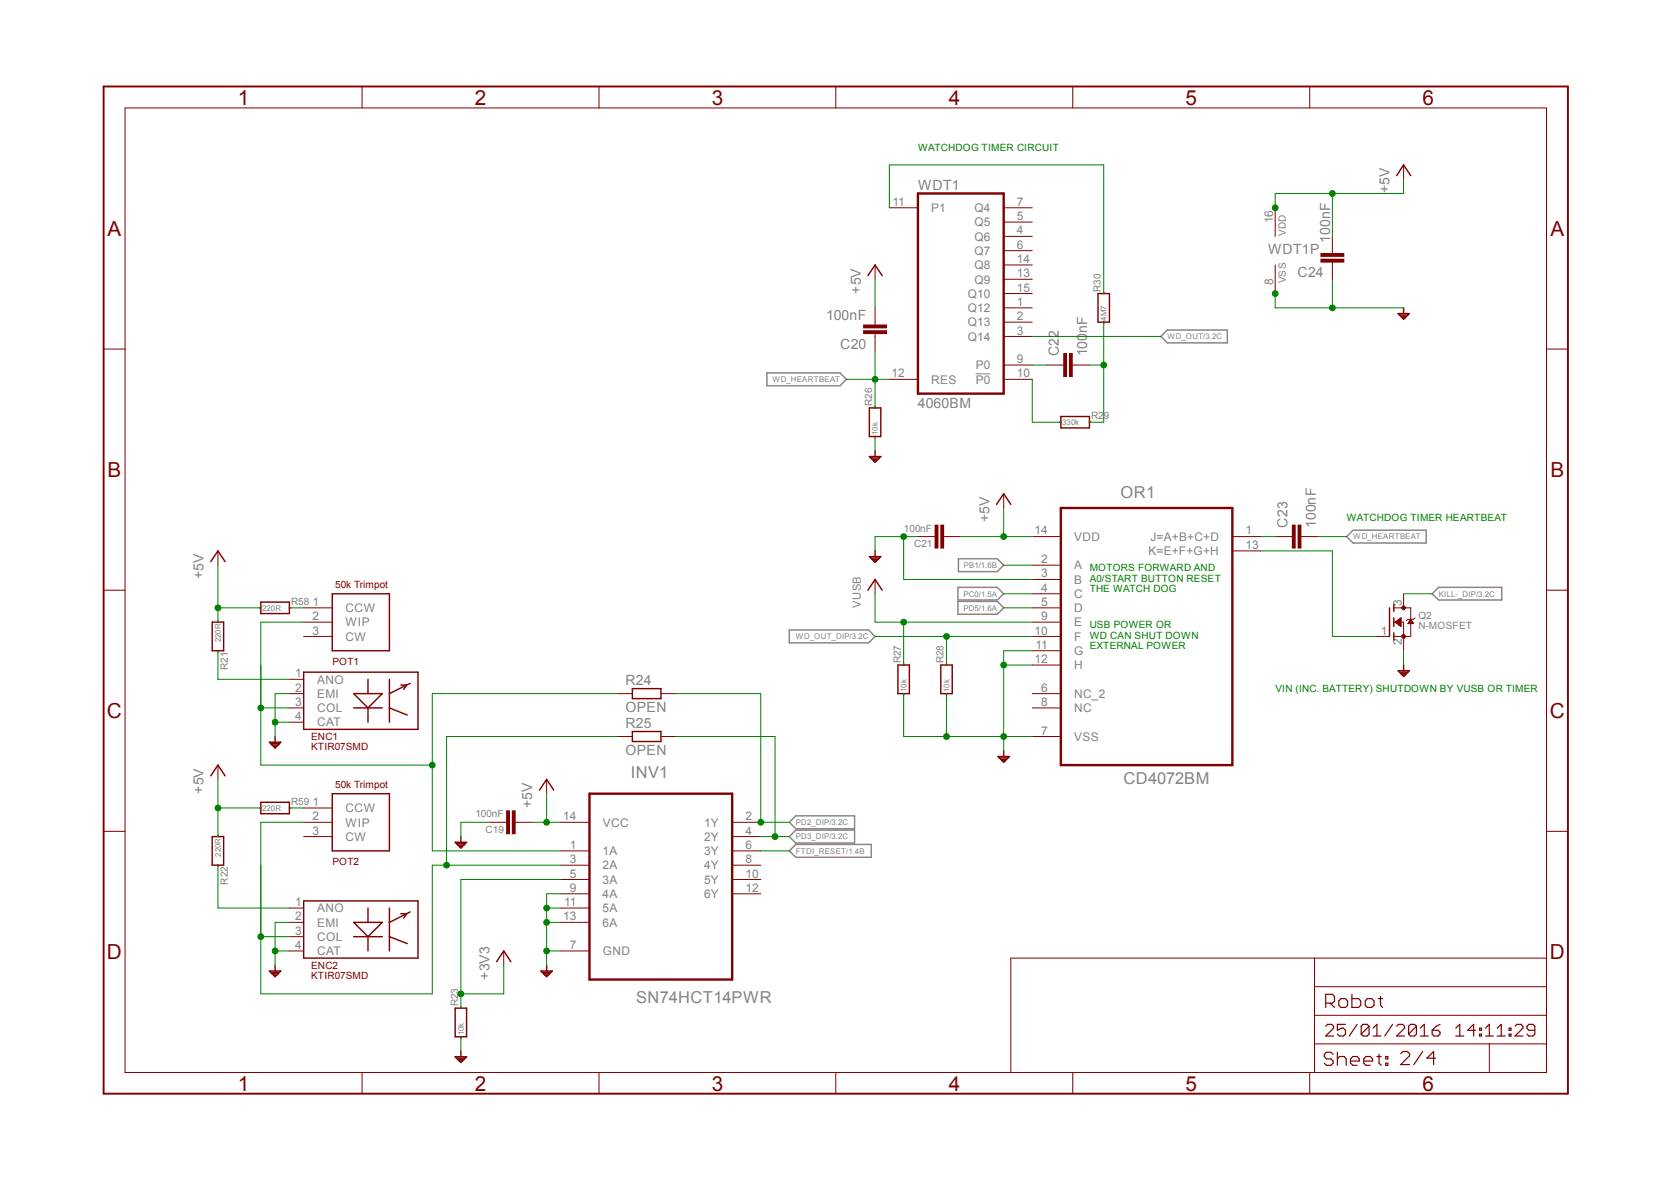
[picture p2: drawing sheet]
<svg xmlns="http://www.w3.org/2000/svg" width="297mm" height="210mm" viewBox="0 0 297 210" stroke-linecap="round" stroke-linejoin="round" font-family="sans-serif">
<path d="M173.4 66.4h2.7" fill="none" stroke="#808080" stroke-width=".18"/>
<path d="M207.5 58.6h10.6v2.3h-10.6l-1.2-1.1zM136.3 66.3h13l1.2 1.1-1.2 1.1h-13zM170.3 99.3h6.9l1.2 1.1-1.2 1.2h-6.9zM239.4 95.3l1.1-1.1h13v2.3h-13zM140.3 111.9h14.1l1.1 1.2-1.1 1.1h-14.1zM170.3 104.4h6.9l1.2 1.1-1.2 1.1h-6.9zM170.3 106.8h6.9l1.2 1.2-1.2 1.1h-6.9zM255.7 104.4h11.2v2.2h-11.2l-1.1-1.1zM140.3 146.1l1.1-1.2h10.5v2.3h-10.5zM140.3 148.6l1.1-1.1h10.5v2.3h-10.5zM140.3 151.2l1.1-1.2h13.5v2.3h-13.5z" fill="none" stroke="#808080" stroke-width=".25"/>
<path d="M195.2 52.2h2v5h-2zM196.2 51.9v.3M196.2 57.2v.3M248.5 55.7h2l-1 1zM248.8 56h1.4M249 56.2h1M249.3 56.5h.4M249.5 54.7v1M188.3 75h.3M188.6 74h5v2h-5zM193.6 75h.3" fill="none" stroke="#800000" stroke-width=".25"/>
<path d="M163.2 34.4h15.2v35.5h-15.2z" fill="none" stroke="#800000" stroke-width=".42"/>
<g fill="none" stroke="#800000" stroke-width=".18">
<path d="M158.1 36.9h5.1M178.4 39.5h5.1M178.4 36.9h5.1M226.7 36.9v5.1M178.4 54.7h5.1M178.4 57.2h5.1M178.4 59.8h5.1M178.4 42h5.1M178.4 44.5h5.1M178.4 49.6h5.1M178.4 47.1h5.1M178.4 52.2h5.1"/>
<path d="M226.7 47.1v5.1M158.1 67.4h5.1M178.4 64.9h5.1M178.4 67.4h5.1M188.6 64.9h.5M190.6 64.9h.5"/>
</g>
<path d="M190.1 62.8h.5v4.1h-.5z" fill-rule="evenodd" fill="#800000"/>
<path d="M190.1 62.8h.5v4.1h-.5z" fill="none" stroke="#800000" stroke-width=".18"/>
<path d="M189.1 62.8h.5v4.1h-.5z" fill-rule="evenodd" fill="#800000"/>
<path d="M236.8 44.5v.5M236.8 46.6v.5M186 64.9h2.6M189.1 62.8h.5v4.1h-.5zM191.1 64.9h2.5" fill="none" stroke="#800000" stroke-width=".18"/>
<path d="M234.8 45h4v.6h-4z" fill-rule="evenodd" fill="#800000"/>
<path d="M234.8 45h4v.6h-4z" fill="none" stroke="#800000" stroke-width=".18"/>
<path d="M234.8 46.1h4v.5h-4z" fill-rule="evenodd" fill="#800000"/>
<g fill="none" stroke="#800000" stroke-width=".18">
<path d="M22.2 19.2h252.7v171.3h-252.7zM64.3 15.4v3.8M106.5 15.4v3.8M148.5 15.4v3.8M190.7 15.4v3.8M232.8 15.4v3.8M249.5 29.3v2.5M155.5 57.2v.5M155.5 59.3v.5M234.8 46.1h4v.5h-4zM236.8 42v2.5M236.8 47.1v2.5"/>
<path d="M18.4 62h3.8M274.9 62h3.8M38.7 97.9v2.5M18.4 104.9h3.8M274.9 104.9h3.8M51.4 120.7h2.6M51.4 123.2h2.6M51.4 128.3h2.6M51.4 125.8h2.6M18.4 147.7h3.8M274.9 147.7h3.8M51.4 161.3h2.6"/>
<path d="M51.4 163.9h2.6M51.4 169h2.6M51.4 166.4h2.6M233.6 170.2v20.3M233.6 175.3h41.3M274.9 170.2h-95.2v20.3M64.3 190.5v3.8M106.5 190.5v3.8M148.5 190.5v3.8M190.7 190.5v3.8M232.8 190.5v3.8M233.6 185.5h41.3"/>
<path d="M233.6 180.4h41.3M264.7 185.5v5"/>
</g>
<g fill="none" stroke="#800000" stroke-width=".25">
<path d="M248.2 31.2l1.3-1.9 1.2 1.9M154.5 72.5h2v5.1h-2zM155.5 72.2v.3M155.5 77.6v.2M37.5 99.8l1.2-1.9 1.3 1.9M154.5 81.1h2l-1 1zM154.8 81.4h1.5M155 81.6h1M155.3 81.9h.5M155.5 80.1v1M54 119.4h20.3v10.2h-20.3zM47.9 131.9h2l-1 1z"/>
<path d="M48.1 132.1h1.6M48.4 132.4h1M48.6 132.6h.5M48.9 130.9v1M62.9 123.2h5l-2.5 2.6zM62.9 125.8h5M65.4 120.7v2.5M65.4 125.8v2.5M69.2 120.7v7.6M69.2 125.8l3.2 1.2M71.2 121.7h1.1M72.3 121.7l-3.1 1.5"/>
<path d="M72.3 121.7l-.5 .8M72.9 121.4l-.6 .3M47.9 172.5h2l-1 1zM48.1 172.8h1.6M48.4 173h1M48.6 173.3h.5M48.9 171.5v1M54 160.1h20.3v10.1h-20.3zM62.9 163.9h5l-2.5 2.5zM62.9 166.4h5M65.4 161.3v2.6M65.4 166.4v2.6"/>
<path d="M69.2 161.3v7.7M69.2 166.4l3.2 1.2M71.2 162.3h1.1M72.3 162.3l-3.1 1.6M72.3 162.3l-.5 .8M72.9 162l-.6 .3"/>
</g>
<g fill="none" stroke="#800000" stroke-width=".21">
<path d="M235.6 178.2h1.2l.4-.4v-.8l-.4-.3h-1.2v2.3M236.4 178.2l.8 .8M238.3 177.4h.8l.4 .4v.8l-.4 .4h-.8l-.3-.4v-.8zM240.3 176.7v2.3h1.2l.4-.4v-.8l-.4-.4h-1.2M243 177.4h.8l.4 .4v.8l-.4 .4h-.8l-.3-.4v-.8zM245 177.4h.7M245.4 177v1.6l.3 .4M235.6 182.3l.4-.3h.7l.3 .3v.4l-1.4 1.4h1.4M236.9 187.3l-.3-.4h-.8l-.4 .4v.4l.4 .4h.8l.3 .4v.4l-.3 .4h-.8l-.4-.4M237.7 186.9v2.4M237.7 188.1l.4-.4h.8l.4 .4v1.2M239.1 182h-1.4v1l.7-.3h.4l.3 .3v.7l-.3 .4h-.7l-.4-.4"/>
<path d="M240 188.5h1.6v-.4l-.4-.4h-.7l-.5 .4v.8l.5 .4h.7M241.2 182l-1.4 2.1M242.4 188.5h1.6v-.4l-.5-.4h-.7l-.4 .4v.8l.4 .4h.7M243.3 182.3v1.4l-.3 .4h-.7l-.4-.4M243.3 182.3l-.3-.3h-.7l-.4 .3v1.4M243.3 182.3l-1.4 1.4M244.1 184.1h1.3M244.1 182.7l.6-.7v2.1M244.7 187.7h.8M245.1 187.3v1.6l.4 .4M246.3 187.7h.4v.4h-.4zM246.3 188.9h.4v.4h-.4z"/>
<path d="M247.5 182l-1.4 2.1M248.2 182.3l.4-.3h.7l.3 .3v.4l-1.4 1.4h1.4M249 187.2l.3-.4h.8l.4 .4v.4l-1.5 1.5h1.5M251.8 182.3v1.4l-.4 .4h-.7l-.3-.4M251.8 182.3l-.4-.3h-.7l-.3 .3v1.4M251.8 182.3l-1.4 1.4M252.4 184.1h1.5M252.4 182.7l.8-.7v2.1M252.9 186.8l-1.6 2.3M254.6 183h1l.3 .4v.3l-.3 .4h-.7l-.3-.4zM255.2 188h-1.6l1.2-1.2v2.3M255.9 182l-.6 .3-.7 .7"/>
<path d="M258.7 184.1h1.5M258.7 182.7l.8-.7v2.1M262.3 183h-1.4l1-1v2.1M263 183.7h.3v.4h-.3zM263 182.7h.3v.3h-.3zM264 184.1h1.4M264 182.7l.7-.7v2.1M266.1 184.1h1.4M266.1 182.7l.7-.7v2.1M268.2 183.7h.4v.4h-.4zM268.2 182.7h.4v.3h-.4zM269.3 182.3l.3-.3h.7l.4 .3v.4l-1.4 1.4h1.4"/>
<path d="M272.8 183h-1.1l-.3-.3v-.4l.3-.3h.8l.3 .3v1.4l-.3 .4h-.8l-.3-.4"/>
</g>
<path d="M18.4 15.4h260.3v178.9h-260.3z" fill="none" stroke="#800000" stroke-width=".34"/>
<path d="M153.5 57.7h4.1v.6h-4.1z" fill-rule="evenodd" fill="#800000"/>
<path d="M153.5 57.7h4.1v.6h-4.1z" fill="none" stroke="#800000" stroke-width=".18"/>
<path d="M153.5 58.8h4.1v.5h-4.1z" fill-rule="evenodd" fill="#800000"/>
<path d="M153.5 58.8h4.1v.5h-4.1zM155.5 47.1v2.5M155.5 54.7v2.5M155.5 59.8v2.5M229.2 95.3h.5M231.2 95.3h.5" fill="none" stroke="#800000" stroke-width=".18"/>
<path d="M154.3 49l1.2-1.9 1.3 1.9" fill="none" stroke="#800000" stroke-width=".25"/>
<path d="M230.7 93.3h.5v4.1h-.5z" fill-rule="evenodd" fill="#800000"/>
<path d="M230.7 93.3h.5v4.1h-.5z" fill="none" stroke="#800000" stroke-width=".18"/>
<path d="M229.7 93.3h.5v4.1h-.5z" fill-rule="evenodd" fill="#800000"/>
<g fill="none" stroke="#800000" stroke-width=".18">
<path d="M178.4 87.7v2.6M183.5 95.3h5.1M219 95.3h5.1M219 97.9h5.1M226.7 95.3h2.5M229.7 93.3h.5v4.1h-.5zM231.7 95.3h2.6M183.5 100.4h5.1M183.5 103h5.1M183.5 105.5h5.1M183.5 108h5.1M183.5 110.5h5.1"/>
<path d="M183.5 113.1h5.1M183.5 115.6h5.1M183.5 118.2h5.1M97.2 138.5v2.5M183.5 123.2h5.1M183.5 125.8h5.1M183.5 130.9h5.1M89.5 146.1h.5M91.6 146.1h.5M99.7 146.1h5.1M99.7 151.2h5.1M99.7 153.7h5.1"/>
<path d="M99.7 156.3h5.1M99.7 158.8h5.1M130.1 146.1h5.1M130.1 151.2h5.1M130.1 153.7h5.1M130.1 156.3h5.1M130.1 158.8h5.1M130.1 148.6h5.1M99.7 161.3h5.1M99.7 163.9h5.1M99.7 169h5.1"/>
</g>
<path d="M188.6 90.3h30.4v45.6h-30.4zM104.8 141h25.3v33h-25.3z" fill="none" stroke="#800000" stroke-width=".42"/>
<path d="M177.1 89.6l1.3-1.9 1.3 1.9M177.4 134.4h2l-1 1zM177.6 134.7h1.6M177.9 134.9h1M178.1 135.2h.5M178.4 133.4v1M95.9 140.4l1.3-1.9 1.2 1.9M96.1 172.5h2.1l-1 1zM96.4 172.8h1.5M96.6 173h1.1M96.9 173.3h.5M97.2 171.5v1" fill="none" stroke="#800000" stroke-width=".25"/>
<path d="M91.1 144.1h.5v4h-.5z" fill-rule="evenodd" fill="#800000"/>
<path d="M91.1 144.1h.5v4h-.5z" fill="none" stroke="#800000" stroke-width=".18"/>
<path d="M90 144.1h.6v4h-.6z" fill-rule="evenodd" fill="#800000"/>
<path d="M165.7 95.3h.5M167.7 95.3h.5M87 146.1h2.5M90 144.1h.6v4h-.6zM92.1 146.1h2.5" fill="none" stroke="#800000" stroke-width=".18"/>
<path d="M167.2 93.3h.5v4.1h-.5z" fill-rule="evenodd" fill="#800000"/>
<path d="M167.2 93.3h.5v4.1h-.5z" fill="none" stroke="#800000" stroke-width=".18"/>
<path d="M166.2 93.3h.5v4.1h-.5z" fill-rule="evenodd" fill="#800000"/>
<path d="M163.2 95.3h2.5M166.2 93.3h.5v4.1h-.5zM168.2 95.3h2.6M155.5 103v2.5M247.7 110.5h1.8v2.6M247.7 108h3v5.1h-3M251.5 109.8l-.3 .2h-1l-.2 .3M38.7 135.9v2.6M89.5 169v2.5" fill="none" stroke="#800000" stroke-width=".18"/>
<g fill="none" stroke="#800000" stroke-width=".25">
<path d="M154.5 98.9h2l-1 1zM154.8 99.1h1.5M155 99.4h1M155.3 99.7h.5M155.5 97.9v1M154.3 104.9l1.2-1.9 1.3 1.9M159.6 118.2h2v5h-2zM160.6 117.9v.3M167.2 118.2h2v5h-2zM168.2 117.9v.3M247 108v5.1M247.7 107.4v1.2"/>
<path d="M247.7 109.8v1.5M247.7 112.4v1.3M37.5 137.8l1.2-1.9 1.3 1.9M160.6 123.2v.3M168.2 123.2v.3M80.9 149.6h2l-1 1.1zM81.2 149.9h1.5M81.4 150.2h1M81.7 150.4h.5M81.9 148.6v1M80.9 179.1h2v5.1h-2zM81.9 178.9v.2"/>
<path d="M88.3 170.9l1.2-1.9 1.3 1.9M80.9 187.7h2l-1 1.1zM81.2 188h1.5M81.4 188.3h1M81.7 188.5h.5M81.9 184.2v.2M81.9 186.7v1"/>
</g>
<circle cx="249.5" cy="113.1" r=".33" fill="#800000"/>
<circle cx="249.5" cy="113.1" r=".33" fill="none" stroke="#800000" stroke-width=".18"/>
<circle cx="249.5" cy="108" r=".33" fill="#800000"/>
<g fill="none" stroke="#800000" stroke-width=".18">
<path d="M54 113.1h5.1M54 110.5h5.1M54 108h5.1M244.4 113.1h2.6M248 110.5h1M248 110.5l1-.7v1.5zM248 110.6h1M248.1 110.4h.9M248.2 110.7h.8M248.2 110.4h.8M248.3 110.8h.7M248.4 110.2h.6"/>
<path d="M248.4 110.9h.6M248.5 110.2h.5M248.5 111h.5M248.6 110.1h.4M248.6 111h.4M248.7 110h.3M248.8 111.1h.2M248.8 109.9h.2M248.9 111.3h.1M249 109.8h.1M249.5 105.5v2.5M249.5 113.1v2.5"/>
<path d="M250.3 110.7h.9M250.4 110.6h.7M250.4 110.5h.7M250.5 110.4h.5M250.6 110.4h.4M250.6 110.2h.3M250.7 110.2h.1M250.7 110l.5 .8h-1zM250.7 110.1h.1M109.9 123.2h2.5M109.9 130.9h2.5M117.5 123.2h2.5"/>
<path d="M117.5 130.9h2.5M54 143.6h5.1M54 146.1h5.1M54 148.6h5.1"/>
<circle cx="249.5" cy="108" r=".33"/>
</g>
<g fill="none" stroke="#800000" stroke-width=".25">
<path d="M37.7 110.5h2.1v5.1h-2.1zM38.7 110.3v.2M38.7 115.6v.3M46.1 108h.3M46.4 107h5v2h-5zM51.4 108h.3M59.1 105.5h10.1v10.1h-10.1zM248.5 119.2h2l-1 1zM248.8 119.4h1.4M249 119.7h1M249.3 119.9h.4M249.5 118.2v1"/>
<path d="M112.4 122.3h5.1v1.8h-5.1zM112.4 130h5.1v1.7h-5.1zM37.7 148.6h2.1v5.1h-2.1zM38.7 148.4v.2M38.7 153.7v.3M46.1 143.6h.3M46.4 142.5h5v2.1h-5zM51.4 143.6h.3M59.1 141h10.1v10.2h-10.1z"/>
</g>
<path d="M226.7 52.2v2.5h22.8" fill="none" stroke="#008000" stroke-width=".18"/>
<circle cx="226.6" cy="52.2" r=".51" fill="#008000"/>
<g fill="none" stroke="#008000" stroke-width=".18">
<path d="M236.8 49.6v5.1"/>
<circle cx="226.6" cy="52.2" r=".51"/>
</g>
<circle cx="236.8" cy="54.7" r=".51" fill="#008000"/>
<g fill="none" stroke="#008000" stroke-width=".18">
<path d="M48.9 128.3h2.5M51.4 123.2h-2.5v7.7"/>
<circle cx="236.8" cy="54.7" r=".51"/>
</g>
<circle cx="48.9" cy="128.3" r=".51" fill="#008000"/>
<g fill="none" stroke="#008000" stroke-width=".18">
<path d="M48.9 169h2.5M51.4 163.9h-2.5v7.6"/>
<circle cx="48.9" cy="128.3" r=".51"/>
</g>
<circle cx="48.9" cy="169" r=".51" fill="#008000"/>
<g fill="none" stroke="#008000" stroke-width=".18">
<path d="M155.5 77.6v2.5M183.5 118.2h-5.1v15.2M178.4 130.9h5.1"/>
<circle cx="48.9" cy="169" r=".51"/>
</g>
<circle cx="178.4" cy="130.9" r=".51" fill="#008000"/>
<g fill="none" stroke="#008000" stroke-width=".18">
<path d="M183.5 115.6h-5.1v2.6"/>
<circle cx="178.4" cy="130.9" r=".51"/>
</g>
<circle cx="178.4" cy="118.2" r=".51" fill="#008000"/>
<g fill="none" stroke="#008000" stroke-width=".18">
<path d="M160.6 123.2v7.7h17.8M168.2 123.2v7.7"/>
<circle cx="178.4" cy="118.2" r=".51"/>
</g>
<circle cx="168.2" cy="130.9" r=".51" fill="#008000"/>
<g fill="none" stroke="#008000" stroke-width=".18">
<path d="M99.7 169h-2.5v2.5"/>
<circle cx="168.2" cy="130.9" r=".51"/>
</g>
<circle cx="97.2" cy="169" r=".51" fill="#008000"/>
<g fill="none" stroke="#008000" stroke-width=".18">
<path d="M97.2 163.9h2.5M99.7 161.3h-2.5v7.7"/>
<circle cx="97.2" cy="169" r=".51"/>
</g>
<circle cx="97.2" cy="163.9" r=".51" fill="#008000"/>
<g fill="none" stroke="#008000" stroke-width=".18">
<path d="M99.7 158.8h-2.5v2.5"/>
<circle cx="97.2" cy="163.9" r=".51"/>
</g>
<circle cx="97.2" cy="161.3" r=".51" fill="#008000"/>
<g fill="none" stroke="#008000" stroke-width=".18">
<path d="M160.6 95.3v7.7h22.9M163.2 95.3h-7.7v2.6M87 146.1h-5.1v2.5"/>
<circle cx="97.2" cy="161.3" r=".51"/>
</g>
<circle cx="160.6" cy="95.3" r=".51" fill="#008000"/>
<g fill="none" stroke="#008000" stroke-width=".18">
<path d="M249.5 115.6v2.6M46.4 153.7v22.9h30.4M46.4 166.4h5M81.9 184.2v2.5"/>
<circle cx="160.6" cy="95.3" r=".51"/>
</g>
<circle cx="46.4" cy="166.4" r=".51" fill="#008000"/>
<g fill="none" stroke="#008000" stroke-width=".18">
<path d="M109.9 130.9h-30.5v22.8M54 146.1h-7.6v20.3M99.7 153.7h-22.9v22.9"/>
<circle cx="46.4" cy="166.4" r=".51"/>
</g>
<circle cx="79.4" cy="153.7" r=".51" fill="#008000"/>
<g fill="none" stroke="#008000" stroke-width=".18">
<path d="M120 123.2h15.2v22.9h5.1"/>
<circle cx="79.4" cy="153.7" r=".51"/>
</g>
<circle cx="135.2" cy="146.1" r=".51" fill="#008000"/>
<g fill="none" stroke="#008000" stroke-width=".18">
<path d="M120 130.9h17.8v17.7M135.2 148.6h5.1"/>
<circle cx="135.2" cy="146.1" r=".51"/>
</g>
<circle cx="137.7" cy="148.6" r=".51" fill="#008000"/>
<g fill="none" stroke="#008000" stroke-width=".18">
<path d="M46.4 118.2v17.7h30.4M46.4 125.8h5"/>
<circle cx="137.7" cy="148.6" r=".51"/>
</g>
<circle cx="46.4" cy="125.8" r=".51" fill="#008000"/>
<g fill="none" stroke="#008000" stroke-width=".18">
<path d="M54 110.5h-7.6v15.3M76.8 123.2v28h22.9"/>
<circle cx="46.4" cy="125.8" r=".51"/>
</g>
<circle cx="76.8" cy="135.9" r=".51" fill="#008000"/>
<g fill="none" stroke="#008000" stroke-width=".18">
<path d="M158.1 36.9v-7.6h38.1v22.9M196.2 57.2v17.8h-2.6M183.5 67.4v7.6h5.1M183.5 64.9h2.5M193.6 64.9h2.6M76.8 123.2h33.1"/>
<circle cx="76.8" cy="135.9" r=".51"/>
</g>
<circle cx="196.2" cy="64.9" r=".51" fill="#008000"/>
<g fill="none" stroke="#008000" stroke-width=".18">
<path d="M150.5 67.4h7.6M155.5 67.4v5.1"/>
<circle cx="196.2" cy="64.9" r=".51"/>
</g>
<circle cx="155.5" cy="67.4" r=".51" fill="#008000"/>
<g fill="none" stroke="#008000" stroke-width=".18">
<path d="M183.5 59.8h22.8M155.5 62.3v5.1M234.3 95.3h5.1M38.7 100.4v10.1M38.7 115.6v5.1h12.7M38.7 108h7.7M38.7 153.7v7.6h12.7"/>
<circle cx="155.5" cy="67.4" r=".51"/>
</g>
<circle cx="38.7" cy="108" r=".51" fill="#008000"/>
<g fill="none" stroke="#008000" stroke-width=".18">
<path d="M236.8 34.4v7.6M249.5 31.8v2.6h-22.8v2.5"/>
<circle cx="38.7" cy="108" r=".51"/>
</g>
<circle cx="236.8" cy="34.4" r=".51" fill="#008000"/>
<circle cx="236.8" cy="34.4" r=".51" fill="none" stroke="#008000" stroke-width=".18"/>
<circle cx="226.6" cy="36.9" r=".51" fill="#008000"/>
<g fill="none" stroke="#008000" stroke-width=".18">
<path d="M155.5 49.6v5.1M170.8 95.3h12.7M178.4 90.3v5"/>
<circle cx="226.6" cy="36.9" r=".51"/>
</g>
<circle cx="178.4" cy="95.3" r=".51" fill="#008000"/>
<g fill="none" stroke="#008000" stroke-width=".18">
<path d="M94.6 146.1h5.1M97.2 141v5.1"/>
<circle cx="178.4" cy="95.3" r=".51"/>
</g>
<circle cx="97.2" cy="146.1" r=".51" fill="#008000"/>
<g fill="none" stroke="#008000" stroke-width=".18">
<path d="M38.7 138.5v10.1M38.7 143.6h7.7"/>
<circle cx="97.2" cy="146.1" r=".51"/>
</g>
<circle cx="38.7" cy="143.6" r=".51" fill="#008000"/>
<g fill="none" stroke="#008000" stroke-width=".18">
<path d="M224.1 95.3h2.6M155.5 113.1h28M168.2 113.1v5.1M178.4 105.5h5.1M178.4 108h5.1M178.4 100.4h5.1"/>
<circle cx="38.7" cy="143.6" r=".51"/>
</g>
<circle cx="168.2" cy="113.1" r=".51" fill="#008000"/>
<g fill="none" stroke="#008000" stroke-width=".18">
<path d="M155.5 110.5h28M160.6 110.5v7.7M249.5 105.5h5.1M135.2 151.2h5.1"/>
<circle cx="168.2" cy="113.1" r=".51"/>
</g>
<circle cx="160.6" cy="110.5" r=".51" fill="#008000"/>
<g fill="none" stroke="#008000" stroke-width=".18">
<path d="M224.1 97.9h12.7v15.2h7.6M155.5 105.5v5M89.5 176.6h-7.6v2.5"/>
<circle cx="160.6" cy="110.5" r=".51"/>
</g>
<circle cx="81.9" cy="176.6" r=".51" fill="#008000"/>
<g fill="none" stroke="#008000" stroke-width=".18">
<path d="M51.4 108h2.6M51.4 143.6h2.6M99.7 156.3h-17.8v20.3M89.5 171.5v5.1"/>
<circle cx="81.9" cy="176.6" r=".51"/>
</g>
<g font-size="3.7" fill="#800000">
<text x="42.3" y="18.6">1</text>
<text x="84.4" y="18.6">2</text>
<text x="126.5" y="18.6">3</text>
<text x="168.6" y="18.6">4</text>
<text x="210.7" y="18.6">5</text>
<text x="252.8" y="18.6">6</text>
<text x="19.1" y="41.9">A</text>
<text x="275.6" y="41.9">A</text>
<text x="19.1" y="84.8">B</text>
<text x="275.6" y="84.8">B</text>
<text x="19" y="127.6">C</text>
<text x="275.5" y="127.6">C</text>
<text x="19" y="170.4">D</text>
<text x="275.5" y="170.4">D</text>
<text x="42.3" y="193.8">1</text>
<text x="84.4" y="193.8">2</text>
<text x="126.5" y="193.8">3</text>
<text x="168.6" y="193.8">4</text>
<text x="210.7" y="193.8">5</text>
<text x="252.8" y="193.8">6</text>
</g>
<g font-size="2.9" fill="#808080">
<text x="199.2" y="88.6">OR1</text>
<text x="112.1" y="138.1">INV1</text>
<text x="199.7" y="139.4">CD4072BM</text>
<text x="113.1" y="178.1">SN74HCT14PWR</text>
</g>
<g font-size="2.5" fill="#808080">
<text x="163.2" y="33.7">WDT1</text>
<text x="247" y="34.4" transform="rotate(-90 247 34.4)">+5V</text>
<text x="225.4" y="45.2">WDT1P</text>
<text x="236.4" y="43.1" transform="rotate(-90 236.4 43.1)">100nF</text>
<text x="153" y="52.2" transform="rotate(-90 153 52.2)">+5V</text>
<text x="230.6" y="49.2">C24</text>
<text x="146.8" y="56.9">100nF</text>
<text x="149.4" y="61.9">C20</text>
<text x="188.2" y="63.3" transform="rotate(-90 188.2 63.3)">C22</text>
<text x="193.3" y="63.3" transform="rotate(-90 193.3 63.3)">100nF</text>
<text x="163.2" y="72.5">4060BM</text>
<text x="175.9" y="92.8" transform="rotate(-90 175.9 92.8)">+5V</text>
<text x="228.8" y="93.8" transform="rotate(-90 228.8 93.8)">C23</text>
<text x="233.9" y="93.8" transform="rotate(-90 233.9 93.8)">100nF</text>
<text x="36.2" y="103" transform="rotate(-90 36.2 103)">+5V</text>
<text x="111.2" y="121.8">R24</text>
<text x="111.2" y="126.5">OPEN</text>
<text x="111.2" y="129.4">R25</text>
<text x="111.2" y="134.2">OPEN</text>
<text x="36.2" y="141" transform="rotate(-90 36.2 141)">+5V</text>
<text x="94.6" y="143.6" transform="rotate(-90 94.6 143.6)">+5V</text>
<text x="87" y="174" transform="rotate(-90 87 174)">+3V3</text>
</g>
<g font-size="2.1" fill="#808080">
<text x="158.6" y="36.6">11</text>
<text x="165.5" y="37.7">P1</text>
<text x="173.2" y="40.2">Q5</text>
<text x="173.2" y="37.7">Q4</text>
<text x="180.7" y="41.7">4</text>
<text x="180.7" y="39.1">5</text>
<text x="180.7" y="36.6">7</text>
<text x="226.3" y="39.7" transform="rotate(-90 226.3 39.7)">16</text>
<text x="173.2" y="42.8">Q6</text>
<text x="173.2" y="45.3">Q7</text>
<text x="173.2" y="47.8">Q8</text>
<text x="180.7" y="44.2">6</text>
<text x="180.7" y="46.7">14</text>
<text x="172" y="52.9">Q10</text>
<text x="173.2" y="50.4">Q9</text>
<text x="180.7" y="49.3">13</text>
<text x="180.7" y="51.8">15</text>
<text x="226.3" y="50.6" transform="rotate(-90 226.3 50.6)">8</text>
<text x="172" y="55.5">Q12</text>
<text x="172" y="58">Q13</text>
<text x="180.7" y="54.4">1</text>
<text x="180.7" y="56.9">2</text>
<text x="180.7" y="59.4">3</text>
<text x="172" y="60.5">Q14</text>
<text x="173.4" y="65.6">P0</text>
<text x="180.7" y="64.5">9</text>
<text x="158.5" y="67.1">12</text>
<text x="165.5" y="68.2">RES</text>
<text x="173.4" y="68.2">P0</text>
<text x="180.7" y="67.1">10</text>
<text x="183.9" y="95">14</text>
<text x="221.4" y="95">1</text>
<text x="185" y="100">2</text>
<text x="190.9" y="96.1">VDD</text>
<text x="190.9" y="101.2">A</text>
<text x="204.1" y="98.6">K=E+F+G+H</text>
<text x="204.5" y="96.1">J=A+B+C+D</text>
<text x="221.4" y="97.5">13</text>
<text x="55.5" y="107.7">1</text>
<text x="185" y="102.6">3</text>
<text x="185" y="105.1">4</text>
<text x="185" y="107.7">5</text>
<text x="190.9" y="103.7">B</text>
<text x="190.9" y="106.3">C</text>
<text x="249.1" y="107.7" transform="rotate(-90 249.1 107.7)">3</text>
<text x="55.5" y="110.2">2</text>
<text x="55.5" y="112.7">3</text>
<text x="61.4" y="108.8">CCW</text>
<text x="61.4" y="111.3">WIP</text>
<text x="61.4" y="113.8">CW</text>
<text x="183.9" y="112.7">10</text>
<text x="185" y="110.2">9</text>
<text x="190.9" y="108.8">D</text>
<text x="190.9" y="111.3">E</text>
<text x="190.9" y="113.8">F</text>
<text x="245.4" y="112.7">1</text>
<text x="183.9" y="117.8">12</text>
<text x="184" y="115.3">11</text>
<text x="190.9" y="116.4">G</text>
<text x="190.9" y="118.9">H</text>
<text x="249.1" y="114.6" transform="rotate(-90 249.1 114.6)">2</text>
<text x="52.5" y="120.4">1</text>
<text x="52.5" y="122.9">2</text>
<text x="52.5" y="125.4">3</text>
<text x="56.3" y="121.5">ANO</text>
<text x="56.3" y="124">EMI</text>
<text x="185" y="122.9">6</text>
<text x="185" y="125.4">8</text>
<text x="190.9" y="124">NC_2</text>
<text x="52.5" y="128">4</text>
<text x="56.3" y="129.1">CAT</text>
<text x="56.3" y="126.5">COL</text>
<text x="185" y="130.5">7</text>
<text x="190.9" y="126.5">NC</text>
<text x="190.9" y="131.6">VSS</text>
<text x="55.5" y="143.2">1</text>
<text x="55.5" y="145.8">2</text>
<text x="55.5" y="148.3">3</text>
<text x="61.4" y="144.3">CCW</text>
<text x="61.4" y="146.9">WIP</text>
<text x="61.4" y="149.4">CW</text>
<text x="100.1" y="145.8">14</text>
<text x="107.1" y="146.9">VCC</text>
<text x="125.1" y="146.9">1Y</text>
<text x="125.1" y="149.4">2Y</text>
<text x="132.5" y="145.8">2</text>
<text x="132.5" y="148.3">4</text>
<text x="101.3" y="150.8">1</text>
<text x="101.3" y="153.4">3</text>
<text x="101.3" y="155.9">5</text>
<text x="107.1" y="151.9">1A</text>
<text x="107.1" y="154.5">2A</text>
<text x="125.1" y="151.9">3Y</text>
<text x="125.1" y="154.5">4Y</text>
<text x="132.5" y="150.8">6</text>
<text x="132.5" y="153.4">8</text>
<text x="132.5" y="155.9">10</text>
<text x="52.5" y="161">1</text>
<text x="100.2" y="161">11</text>
<text x="101.3" y="158.5">9</text>
<text x="107.1" y="157">3A</text>
<text x="107.1" y="159.6">4A</text>
<text x="125.1" y="157">5Y</text>
<text x="125.1" y="159.6">6Y</text>
<text x="132.5" y="158.5">12</text>
<text x="52.5" y="163.5">2</text>
<text x="52.5" y="166">3</text>
<text x="56.3" y="162.1">ANO</text>
<text x="56.3" y="164.6">EMI</text>
<text x="56.3" y="167.2">COL</text>
<text x="100.1" y="163.5">13</text>
<text x="107.1" y="162.1">5A</text>
<text x="107.1" y="164.6">6A</text>
<text x="52.5" y="168.6">4</text>
<text x="56.3" y="169.7">CAT</text>
<text x="101.3" y="168.6">7</text>
<text x="107.1" y="169.7">GND</text>
</g>
<text font-size="2" fill="#808080" x="153" y="108" transform="rotate(-90 153 108)">VUSB</text>
<g font-size="1.8" fill="#008000">
<text x="163.2" y="26.8">WATCHDOG TIMER CIRCUIT</text>
<text x="239.4" y="92.5">WATCHDOG TIMER HEARTBEAT</text>
<text x="193.7" y="101.4">MOTORS FORWARD AND</text>
<text x="193.7" y="103.3">A0/START BUTTON RESET</text>
<text x="193.7" y="105.2">THE WATCH DOG</text>
<text x="193.7" y="111.5">USB POWER OR</text>
<text x="193.7" y="113.5">WD CAN SHUT DOWN</text>
<text x="193.7" y="115.4">EXTERNAL POWER</text>
<text x="226.7" y="123">VIN (INC. BATTERY) SHUTDOWN BY VUSB OR TIMER</text>
</g>
<g font-size="1.8" fill="#808080">
<text x="228.6" y="42" transform="rotate(-90 228.6 42)">VDD</text>
<text x="195.7" y="51.9" transform="rotate(-90 195.7 51.9)">R30</text>
<text x="228.6" y="50.3" transform="rotate(-90 228.6 50.3)">VSS</text>
<text x="155" y="72.2" transform="rotate(-90 155 72.2)">R26</text>
<text x="193.9" y="74.5">R29</text>
<text x="160.7" y="94.4">100nF</text>
<text x="162.5" y="97.2">C21</text>
<text x="51.7" y="107.5">R58</text>
<text x="252.1" y="111.8">N-MOSFET</text>
<text x="252.1" y="109.9">Q2</text>
<text x="40.5" y="119.1" transform="rotate(-90 40.5 119.1)">R21</text>
<text x="160.1" y="117.9" transform="rotate(-90 160.1 117.9)">R27</text>
<text x="167.7" y="117.9" transform="rotate(-90 167.7 117.9)">R28</text>
<text x="51.7" y="143">R59</text>
<text x="84.5" y="145.2">100nF</text>
<text x="86.3" y="148">C19</text>
<text x="40.5" y="157.2" transform="rotate(-90 40.5 157.2)">R22</text>
<text x="81.4" y="178.8" transform="rotate(-90 81.4 178.8)">R23</text>
</g>
<g font-size="1.8" fill="#800000">
<text x="59.6" y="104.5">50k Trimpot</text>
<text x="59.1" y="118.2">POT1</text>
<text x="55.3" y="131.5">ENC1</text>
<text x="55.3" y="133.3">KTIR07SMD</text>
<text x="59.6" y="140">50k Trimpot</text>
<text x="59.1" y="153.7">POT2</text>
<text x="55.3" y="172.1">ENC2</text>
<text x="55.3" y="173.9">KTIR07SMD</text>
</g>
<g font-size="1.4" fill="#808080">
<text x="196.7" y="57" transform="rotate(-90 196.7 57)">4M7</text>
<text x="207.5" y="60.3">WD_OUT/3.2C</text>
<text x="137.3" y="67.9">WD_HEARTBEAT</text>
<text x="156" y="77.3" transform="rotate(-90 156 77.3)">10k</text>
<text x="188.8" y="75.5">330k</text>
<text x="240.5" y="95.8">WD_HEARTBEAT</text>
<text x="171.3" y="100.9">PB1/1.6B</text>
<text x="171.2" y="106">PC0/1.5A</text>
<text x="255.7" y="106">KILL-_DIP/3.2C</text>
<text x="46.6" y="108.5">220R</text>
<text x="141.4" y="113.6">WD_OUT_DIP/3.2C</text>
<text x="171.2" y="108.5">PD5/1.6A</text>
<text x="39.2" y="114.1" transform="rotate(-90 39.2 114.1)">220R</text>
<text x="161.1" y="123" transform="rotate(-90 161.1 123)">10k</text>
<text x="168.7" y="123" transform="rotate(-90 168.7 123)">10k</text>
<text x="46.6" y="144.1">220R</text>
<text x="141.5" y="146.6">PD2_DIP/3.2C</text>
<text x="141.5" y="149.1">PD3_DIP/3.2C</text>
<text x="39.2" y="152.2" transform="rotate(-90 39.2 152.2)">220R</text>
<text x="141.5" y="151.7">FTDI_RESET/1.4B</text>
<text x="82.4" y="183.9" transform="rotate(-90 82.4 183.9)">10k</text>
</g>
</svg>
